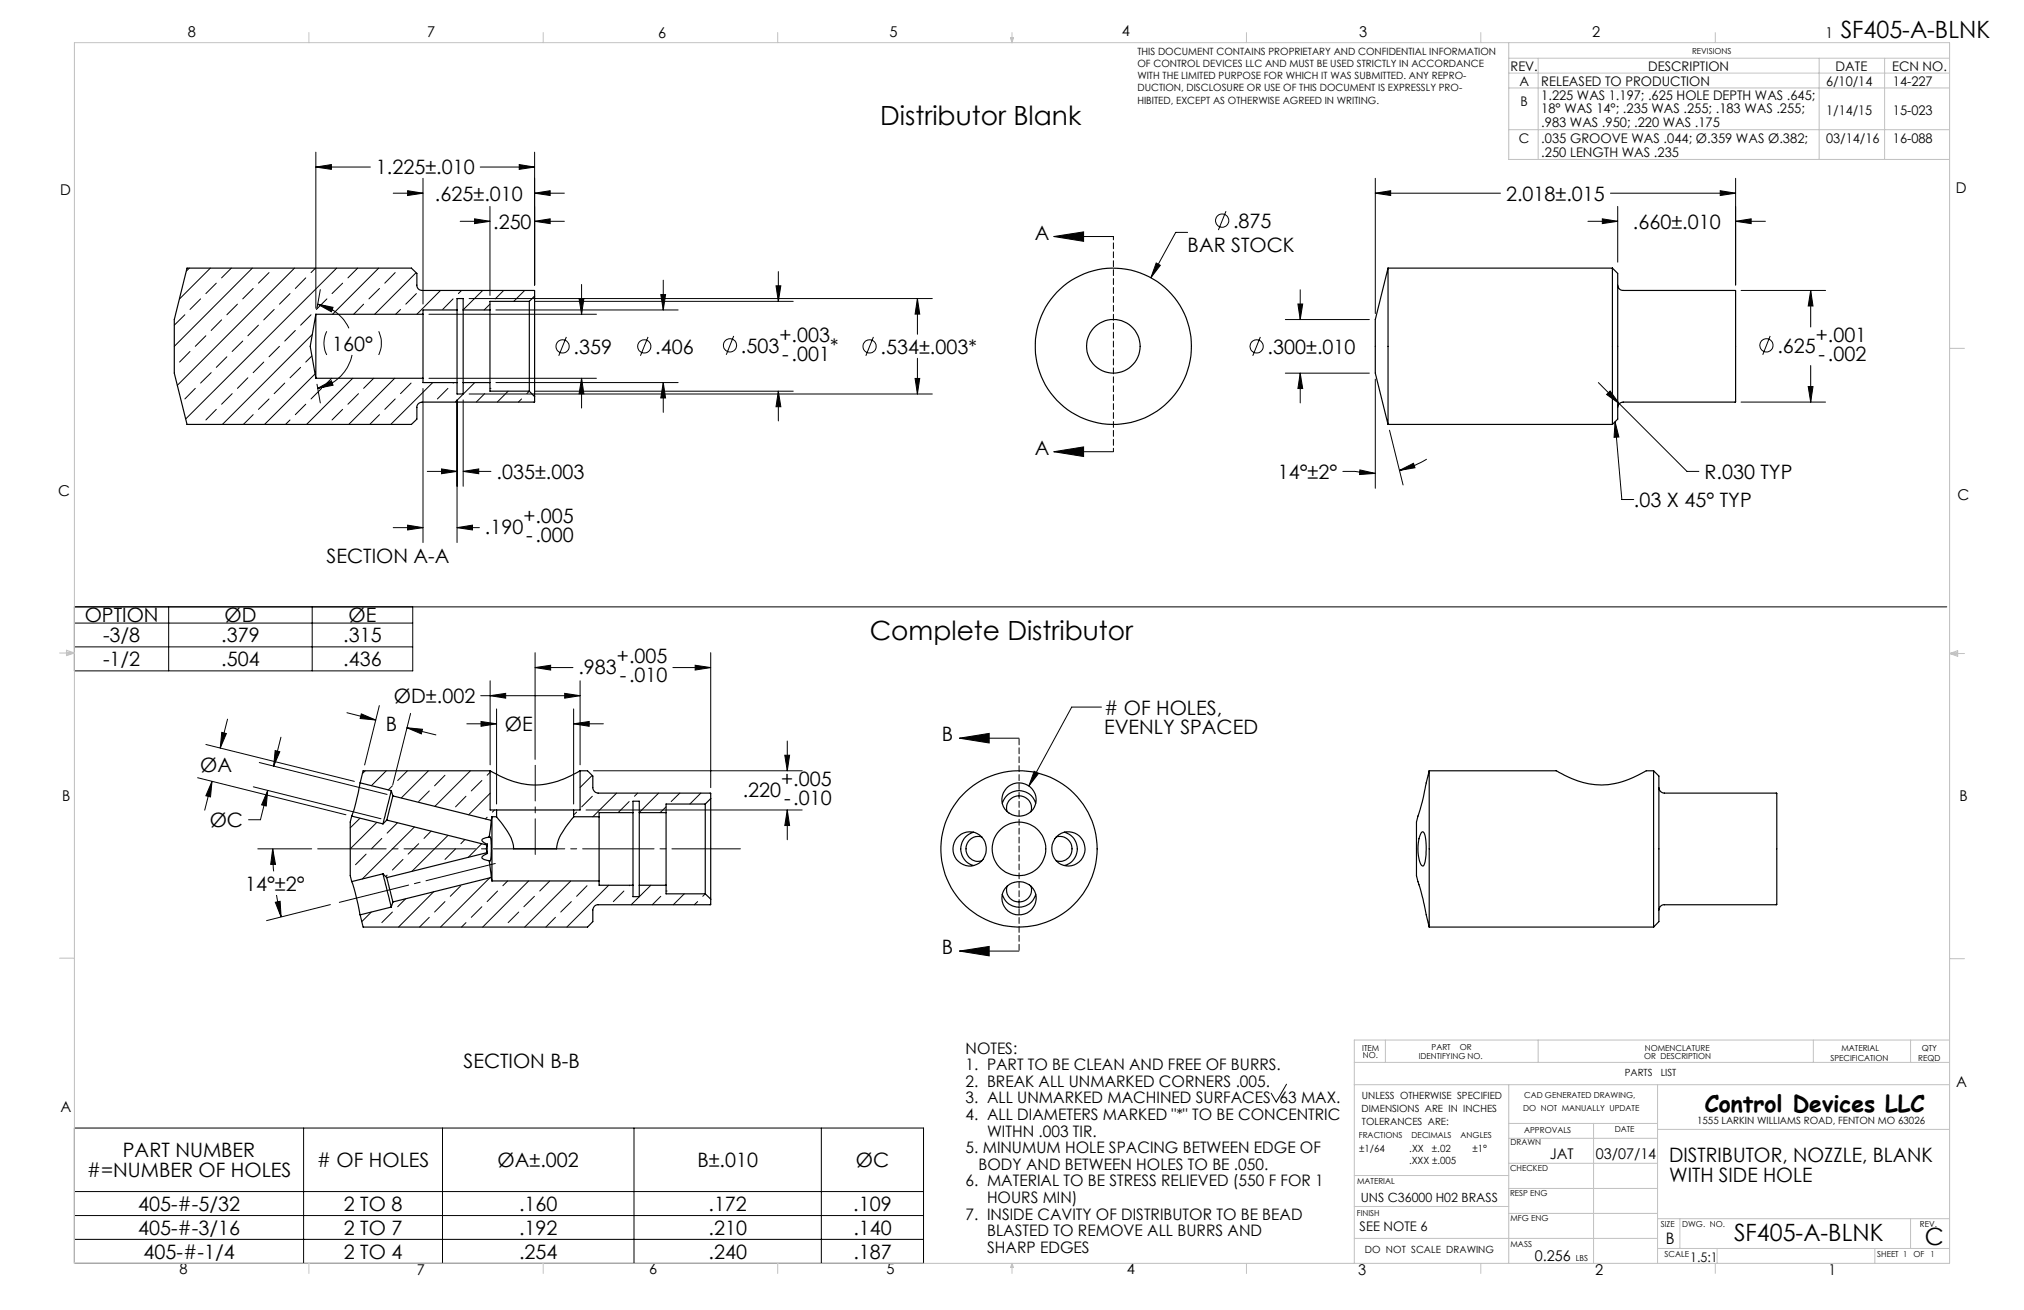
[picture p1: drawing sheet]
<svg xmlns="http://www.w3.org/2000/svg" width="432mm" height="279mm" viewBox="0 0 432 279" stroke-linecap="round" stroke-linejoin="round" font-family="sans-serif">
<g fill="none" stroke="#000" stroke-width=".21">
<path d="M67.4 35.6l3.3-.5v1zM67.4 32.5v33.3M67.4 35.6h11.6M90.2 38v26.8M102.4 35.6h11.7M110.8 35.1l3.3 .5-3.3 .5zM114.1 32.5v28.3M293.4 38v28.9M370.3 38v22.8M40.4 57.2l-.6 .6M44.9 57.2l-6.6 6.6M49.4 57.2l-2.1 2.1"/>
<path d="M53.8 57.2l-16.6 16.7M57.4 58.1l-2.3 2.3M62.8 57.2l-25 25M65.2 59.3l-2.2 2.2M67.3 57.2l-.9 .9M71.8 57.2l-32.2 32.2M76.3 57.2l-2.1 2.1M80.8 57.2l-9.9 9.8M83.9 41.2h6.3M84.3 58.1l-2.2 2.3M87 40.7l3.2 .5-3.2 .5zM88.8 58.2l-8.9 8.8"/>
<path d="M98.2 47.2h6.3M101.2 46.7l3.3 .5-3.3 .5zM104.5 44v19M114.1 41.2l3.3-.5v1zM114.1 47.2l3.3-.5v1zM114.1 41.2h6.3M114.1 47.2h6.3M141.5 59.8v6.3M166.1 57.9v6.4M224.8 50.4l6.4-.9v2zM224.8 50.4h12.7M246.7 56.1l.8 .5-2 2.6z"/>
<path d="M253.4 49.6h-2.6l-5.3 9.6M261.5 45l-1.6 4.1M293.4 41.2l3.3-.5v1zM293.4 41.2h26.7M338.8 47.2h6.3M341.8 46.7l3.3 .5-3.3 .5zM343.6 41.2h26.7M345.1 44v11.9M367 40.7l3.3 .5-3.3 .5zM370.3 47.2l3.3-.5v1zM370.3 47.2h6.3M39.4 67.1l-2.2 2.3"/>
<path d="M40.5 75l-2.2 2.2M42.8 63.7l-2.3 2.3M43.9 71.6l-2.2 2.3M45 79.5l-2.2 2.2M46.1 60.4l-2.2 2.2M47.3 68.2l-2.3 2.3M48.4 76.1l-2.3 2.3M50.7 64.9l-2.3 2.2M51.8 72.7l-2.3 2.3M54 61.5l-2.2 2.2M55.1 69.4l-2.2 2.2M56.3 77.2l-2.3 2.3"/>
<path d="M58.5 66l-2.2 2.2M59.6 73.9l-2.2 2.2M61.9 62.6l-2.3 2.3M63 70.5l-2.3 2.2M64.1 78.4l-2.2 2.2M66.4 67.1l-2.3 2.3M66.5 75.9l-1.3 1.3M66.6 71.3l-19.2 19.2M67.2 79.7l-10.8 10.8M67.8 64.9l3.2 .6-.3 1zM67.8 64.9a9 9 0 0 1 6.6 5.1M68.3 61.8l-.7 4"/>
<path d="M69.7 70.7l-.1 .3a5.5 5.5 0 0 0 .1 4.7M69.7 63.7l-2.2 2.3M73.1 60.4l-2.3 2.2M75.1 75.7a9.1 9.1 0 0 1-7.3 7.1M77.6 64.9l-2.1 2.1M80.8 70.7a5.9 5.9 0 0 1 0 5M81 61.5l-2.3 2.2M85.4 66l-1 1M88.8 62.6l-2.2 2.3M91.5 67h35.7M94 61.9l-5.1 5.1M96.7 63.7l-2.3 2.3"/>
<path d="M98.5 61.9l-.7 .7M100.1 63.7h98.8M103 61.9l-4.2 4.2M104.5 64.9l-1.2 1.2M105.8 66.1h38.9M107.5 61.9l-1.8 1.8M111.9 61.9l-2.3 2.4M114.2 64.3h55M120.8 71.9l-1.6 4M123.5 63.7h1.1l-.5 3.3zM124.1 60.7v6.3M138.3 71.9l-1.7 4"/>
<path d="M141 62.8h1l-.5 3.3zM156.5 71.6l-1.6 4.1M165.6 61h1l-.5 3.3zM186.3 71.9l-1.6 4M195.7 63.7l.5 3.3h-1zM195.7 63.7v7.6M195.7 76.4v7.6M268.9 71.9l-1.6 4M274.2 68.2h17.9M274.2 79.6h17.9M276.9 64.8h1l-.5 3.4zM277.4 79.6l.5 3.3h-1z"/>
<path d="M277.4 61.8v6.4M277.4 79.6v6.3M371.4 61.9h18.1M377.6 71.6l-1.5 4.1M386.3 61.9l.5 3.4h-1zM386.3 61.9v7.8M386.3 78v7.8M41.7 82.8l-2.3 2.3M46.1 87.3l-2.2 2.3M49.5 84l-2.2 2.2M52.9 80.6l-2.2 2.2M54 88.4l-2.1 2.1"/>
<path d="M57.4 85.1l-2.3 2.2M60.7 81.7l-2.2 2.3M61.9 89.6l-1 .9M65.2 86.2l-2.2 2.2M67.6 82l.7 3.9M67.8 82.8l2.9-1.6 .3 1zM68.6 82.8l-2.2 2.3M70.8 80.7l-1.1 1M73.1 87.3l-2.3 2.3M75.2 80.7l-9.8 9.8M76.5 84l-2.3 2.2M79.7 80.7l-2.1 2.1"/>
<path d="M81 88.4l-2.1 2.1M84.2 80.7l-9.8 9.8M84.3 85.1l-2.2 2.2M87.7 81.7l-2.3 2.3M90.2 82.9v32.8M91.5 80.7h35.7M92.3 81.6l-8.9 8.9M95.6 82.8l-2.3 2.3M96.8 81.6l-.1 .1M97.5 85.3v30.4M98.8 85.3v18.4M100.1 84h98.8"/>
<path d="M101.3 81.6l-4.2 4.2M103.4 84l-1.8 1.8M104.5 82.8h.1M105.8 81.6h38.9M108.4 83.4l-2.3 2.4M111.3 85.1l-.7 .7M112.9 83.4l-.5 .6M114.2 83.4h55M124.1 80.7l.5 3.3h-1.1zM124.1 80.7v6.3M141.5 81.6l.5 3.3h-1zM141.5 81.6v6.3"/>
<path d="M166.1 83.4l.5 3.3h-1zM166.1 83.4v6.4M195.2 80.7h1l-.5 3.3zM224.8 96.3l6.4-1v2.1zM224.8 96.3h12.7M293.4 80.9v23.2M296.4 91.8l2.9 11.6M304.4 97.9a19.5 19.5 0 0 1-5.8 2.4M341 81.6l4.5 4.5M342.8 84.1l.7-.7 2 2.7zM344.6 90l.8 3.2-1.1 .1zM344.6 90l1.4 16.5h2.5"/>
<path d="M345.5 86.1l14.4 14.4h2.5M371.4 85.8h18.1M385.8 82.4h1l-.5 3.4zM83.9 112.5h6.3M87 112l3.2 .5-3.2 .5zM91.2 100.5h6.3M94.2 100l3.3 .5-3.3 .5zM97.5 112.5l3.3-.5v1zM97.5 112.5h4.8M98.8 100.5l3.3-.5v1zM98.8 100.5h5.9M286.5 100.5h2.5l4.4 .5"/>
<path d="M290.1 100.2l3.3 .8-3.3 .2zM298.6 100.3l3-1.5 .3 1zM15.9 132.9h72.2M15.9 138h72.2M36 129.4v13.7M66.6 129.4v13.7M88.1 129.4v13.7h-72.2v-13.7h399.4M114.2 139.2v22.8M151.6 139.2v28.8M43.9 158.8l31.7 7.9M47.3 156.2l1 .3-1.3 3zM48.5 153.4l-1.5 6.1"/>
<path d="M59.9 157.2l-1.5 6.2M74 152l6.2 1.6M77.1 152.3l3.1 1.3-3.4-.4zM80.9 150.5l-3.1 12.7M86.8 155.2l3.3 .3-.2 1zM86.8 155.2l6.2 1.5M87.6 152.2l-3.8 15.2M99.6 154.4h6.3M102.6 148.4h21.2M102.6 153.9l3.3 .5-3.3 .5zM104.6 148.4l3.3-.5v1zM104.6 145.2v17.9"/>
<path d="M105.9 151.2v20.3M114.2 142.4l3.3-.5v1zM114.2 142.4h8M120.5 147.9l3.3 .5-3.3 .5zM122.4 154.4l3.3-.5v1zM122.4 151.2v20.3M122.4 154.4h6.3M123.8 145.2v17.9M143.5 142.4h8.1M148.3 141.9l3.3 .5-3.3 .5zM168 158v6.4M204.7 157.4l6.3-1v2.1z"/>
<path d="M204.7 157.4h12.7M235 150.8h-6.4l-9.1 16.8M42.2 165.9l31.6 7.9M45.2 166.7l-.3 3.3-1-.3zM45.2 166.7l-1.5 6.1M54 167.8l27.3 6.8M55.3 162.6l27.3 6.8M57.1 168.6l-.3 3.3-1-.2zM57.1 168.6l-1.5 6.2h-2.6M58.7 160.1l1 .2-1.3 3.1zM76.8 174.5l-2.1 2.1M77.9 164.4l-.6 .6"/>
<path d="M80.4 175.4l-5.7 5.6M81.5 178.8l-2.3 2.2M82.4 164.4l-3.2 3.2M83.7 167.6l-.9 .9M84.8 175.5l-2.2 2.2M86.9 164.4l-2.1 2.1M88.4 176.4l-11.1 11.1M89.3 180l-2.2 2.2M91.4 164.4l-5.8 5.8M91.6 168.7l-2.3 2.3M92 177.3l-1.5 1.5M94.9 165.3l-2.2 2.3"/>
<path d="M95.6 178.2l-7.7 7.6M99.2 179.1l-.9 .9M99.4 169.8l-2.2 2.3M100.4 164.4l-7.6 7.6M102.8 180l-2.9 2.9M102.8 166.5l-2.3 2.2M103.9 174.3l-.3 .4M104.6 169.2l-4.6 4.6M104.6 164.7l-.7 .6M105.5 172.8l-.4 .4M123 173.2l-.6 .6M125 172.8h46.1"/>
<path d="M126.3 165.4l-2.5 2.6M126.4 169.8l-2.3 2.3M126.6 164.4h44.5M131.6 169.2l-5.1 5M134.2 171l-2.2 2.2M136 169.2l-.6 .6M140.5 169.2l-4.1 4.1M142.1 172.1l-1.3 1.2M145 169.2l-1.8 1.8M149.5 169.2l-2.3 2.3M167.4 161.1h1.1l-.5 3.3zM168 172.8l.5 3.3h-1.1z"/>
<path d="M168 172.8v6.3M220.6 164.5l.9 .5-2 2.6zM55 181h11.5M58.2 181l.6 3.4h-1.1zM58.2 181l.2 4.8M58.7 192.4l1.1-.2 .2 3.4zM59 190.9l1 4.7M70.5 192.9l-13.6 3.5M78.1 182.2l-2.3 2.2M79.2 194.6l-2 2M82.6 186.7l-.3 .3M83.7 194.5l-2.2 2.3"/>
<path d="M86 183.3l-2.3 2.3M86.5 191.7l-1.7 1.7M91.6 195.7l-2.1 2M92.5 190.2l-7.5 7.5M94.9 192.3l-2.2 2.2M97.2 181l-2.3 2.3M98.3 188.9l-2.2 2.3M99.4 196.8l-.9 .9M102.8 193.4l-2.3 2.3M104.5 187.2l-10.5 10.5M106.2 190l-2.3 2.3M108.3 187.9l-1 1"/>
<path d="M110.7 194.5l-2.3 2.3M112.8 187.9l-9.8 9.8M114 191.2l-2.2 2.2M117.3 187.9l-2.2 2.1M118.5 195.7l-2 2M121.8 187.9l-9.9 9.8M121.9 192.3l-2.3 2.2M125.2 188.9l-2.2 2.3M129.9 188.8l-9 8.9M133.1 190l-2.3 2.3M134.3 188.8l-.1 .1M138.9 188.8l-4.2 4.2"/>
<path d="M141 191.2l-1.8 1.8M142.1 190h.1M146 190.6l-2.3 2.4M148.8 192.3l-.7 .7M150.5 190.6l-.6 .6M204.7 202.8l6.3-.9v2zM204.7 202.8h12.7M274.5 231.2l-2.2 3.9-1.1-1.9M15.9 240.6h181.1v28.9h-181.1zM15.9 254.1h181.1M15.9 259.3h181.1M64.8 240.6v28.9"/>
<path d="M94.4 240.6v28.9M135.3 240.6v28.9M175.2 240.6v28.9M15.9 264.3h181.1"/>
<circle cx="260.7" cy="47" r="1.42"/>
<circle cx="120" cy="73.9" r="1.4"/>
<circle cx="137.5" cy="73.9" r="1.4"/>
<circle cx="155.7" cy="73.6" r="1.42"/>
<circle cx="185.5" cy="73.9" r="1.41"/>
<circle cx="268.1" cy="73.9" r="1.4"/>
<circle cx="376.8" cy="73.6" r="1.41"/>
</g>
<path d="M237.5 50.4v45.9" fill="none" stroke="#000" stroke-width=".21" stroke-dasharray="1.3 .6" stroke-dashoffset=".6"/>
<path d="M217.4 157.4v45.4" fill="none" stroke="#000" stroke-width=".21" stroke-dasharray="1.3 .6" stroke-dashoffset="-.2"/>
<path d="M114.2 182.2v-19" fill="none" stroke="#000" stroke-width=".21" stroke-dasharray="15.2 1.3 1.3 1.3" stroke-dashoffset="7.6"/>
<path d="M67.8 181h90.2" fill="none" stroke="#000" stroke-width=".21" stroke-dasharray="15.2 1.3 1.3 1.3" stroke-dashoffset=".6"/>
<path d="M106.3 184l-34.6 8.6" fill="none" stroke="#000" stroke-width=".21" stroke-dasharray="15.2 1.3 1.3 1.3" stroke-dashoffset="-.7"/>
<g fill="none" stroke="#c0c0c0" stroke-width=".21">
<path d="M15.9 9.1h400v260.4h-400zM65.9 6.9v2.2M115.9 6.9v2.2M165.9 6.9v2.2M215.6 8h.6l-.3 1.1zM215.7 8l.2 1.1M215.9 6.9v2.2M216 8l-.1 1.1M265.9 6.9v2.2M315.9 6.9v2.2M321.9 9.1v24.9h94M321.9 15.6h94"/>
<path d="M321.9 18.8h94M321.9 12.4h94M328.2 12.4v21.6M365.9 6.9v2.2M388.1 12.4v21.6M402.1 12.4v21.6M321.9 27.7h94M415.9 74.3h3.2M12.7 139.3h3.2M14.2 139.1l1.7 .2M14.2 138.7l1.7 .6-1.7 .5zM15.9 139.3l-1.7 .3"/>
<path d="M415.9 139.4h3.2M415.9 139.4l1.8-.6v1.2zM415.9 139.4l1.8 .3M417.7 139.2l-1.8 .2M12.7 204.4h3.2M415.9 204.5h3.2M288.9 231.4h127M288.9 226.6h127M295.6 221.8v4.8M321.9 231.4v38.1M321.9 239.6h31.7M328.2 221.8v4.8"/>
<path d="M340 239.6v29.9M353.6 231.4v38.1M386.9 221.8v4.8M407.6 221.8v4.8M415.9 221.8h-127v47.7M288.9 257.3h33M288.9 250.7h33M321.9 258.8h31.7M321.9 253.5h31.7M321.9 248.1h31.7M321.9 242.8h31.7M353.6 259.9h62.3"/>
<path d="M353.6 240.9h62.3M358.4 259.9v6.4M407.6 259.9v6.4M65.9 269.5v2.1M115.9 269.5v2.1M165.9 269.5v2.1M215.9 269.5v2.1M215.9 269.5l.3 .8h-.6zM265.9 269.5v2.1M288.9 264.1h64.7M315.9 269.5v2.1M353.6 266.3h62.3"/>
<path d="M365.9 269.5v2.1M366.3 266.3v3.2M400 266.3v3.2"/>
</g>
<g fill="#000">
<path d="M220.6 164.5l.9 .5-2 2.6z"/>
<path d="M224.8 50.4l6.4-.9v2zM224.8 96.3l6.4-1v2.1zM204.7 157.4l6.3-1v2.1zM204.7 202.8l6.3-.9v2z"/>
<path d="M246.7 56.1l-1.2 3.1 2-2.6zM293.4 41.2l3.3-.5v1zM367 40.7l3.3 .5-3.3 .5zM386.3 61.9l.5 3.4h-1zM385.8 82.4h1l-.5 3.4zM341.8 46.7l3.3 .5-3.3 .5zM370.3 47.2l3.3-.5v1zM276.9 64.8h1l-.5 3.4zM277.4 79.6l.5 3.3h-1zM290.1 100.2l3.3 .8-3.3 .2zM298.6 100.3l3-1.5 .3 1zM344.6 90l.8 3.2-1.1 .1zM342.8 84.1l2.7 2-2-2.7zM67.4 35.6l3.3-.5v1zM110.8 35.1l3.3 .5-3.3 .5zM87 112l3.2 .5-3.2 .5zM97.5 112.5l3.3-.5v1zM94.2 100l3.3 .5-3.3 .5zM98.8 100.5l3.3-.5v1zM123.5 63.7h1.1l-.5 3.3zM124.1 80.7l.5 3.3h-1.1zM165.6 61h1l-.5 3.3zM166.1 83.4l.5 3.3h-1zM195.7 63.7l.5 3.3h-1zM195.2 80.7h1l-.5 3.3zM87 40.7l3.2 .5-3.2 .5zM114.1 41.2l3.3-.5v1zM67.8 82.8l2.9-1.6 .3 1zM67.8 64.9l3.2 .6-.3 1zM141 62.8h1l-.5 3.3zM141.5 81.6l.5 3.3h-1zM101.2 46.7l3.3 .5-3.3 .5zM114.1 47.2l3.3-.5v1zM86.8 155.2l3.3 .3-.2 1zM77.1 152.3l3.1 1.3-3.4-.4zM167.4 161.1h1.1l-.5 3.3zM168 172.8l.5 3.3h-1.1zM114.2 142.4l3.3-.5v1zM148.3 141.9l3.3 .5-3.3 .5zM58.7 160.1l1 .2-1.3 3.1zM57.1 168.6l-.3 3.3-1-.2zM47.3 156.2l1 .3-1.3 3zM45.2 166.7l-.3 3.3-1-.3zM104.6 148.4l3.3-.5v1zM120.5 147.9l3.3 .5-3.3 .5zM102.6 153.9l3.3 .5-3.3 .5zM122.4 154.4l3.3-.5v1z"/>
<path d="M58.2 181l.6 3.4h-1.1zM58.7 192.4l1.1-.2 .2 3.4z"/>
</g>
<g fill="none" stroke="#000" stroke-width=".25">
<path d="M296.1 57.2v33.3M296.1 57.2l-2.7 11v11.4l2.7 10.9M296.1 57.2h47.9M344 57.2v33.3M344 57.2l1.1 1.1v31.1l-1.1 1.1M67.4 67v13.7M67.4 67h22.8M67.4 67l-1.2 6.9 1.2 6.8M90.2 67v13.7M97.5 66.1v15.5M97.5 66.1h-7.3v.9M97.5 66.1v-2.4h1.3v2.4"/>
<path d="M98.8 66.1v15.5M98.8 66.1h5.7M104.5 66.1v15.5M112.9 64.3v19.1M112.9 64.3h-8.4v1.8M114.1 63.1l-.1-1.2h-23.9a1.09 1.09 0 0 1-1.2-1.1v-2.5l-1.1-1.1h-47.9l-2.7 11v11.4l2.7 10.9h47.9l1.1-1.1v-2.5a1.14 1.14 0 0 1 1.2-1.1h23.9l.1-1.2M114.1 63.1v21.5M114.1 63.1l-1.2 1.2M345.1 60.8a1.14 1.14 0 0 0 1.2 1.1l24 .1-.1 23.8h-23.9a1.21 1.21 0 0 0-1.2 1.1M67.4 80.7h22.8M90.2 80.7v.9h7.3M97.5 81.6v2.4h1.3v-2.4"/>
<path d="M98.8 81.6h5.7M104.5 81.6v1.8h8.4M112.9 83.4l1.2 1.2M296.1 90.5h47.9M75 174.1l-.3 1.2v11.5l.3 1.2M75 174.1l6.7 1.6M76.8 167l-1.1 5-.7 2.1M76.8 167l6.7 1.6M82.5 174.9l21.4 5.3M82.5 174.9l-.8 .8M83.5 168.6l-1.8 7.1M83.5 168.6l.3 1.2"/>
<path d="M83.8 169.8l-1.3 5.1M83.8 169.8l21 5.2M104.4 178.5l.1-.1a11.2 11.2 0 0 1 0 5.3l-.1-.1M104.4 178.5l-1.3 .4-.3 .3 .5 .6 .7 .3M104.6 164.4a18.9 18.9 0 0 0 11.3 2.9 22.9 22.9 0 0 0 7.9-2.9M104.6 164.4h-27.1l-.7 2.6M104.6 164.4v8.4h1.3M104.8 175l-.4 3.5M105 174.2v13.7M105 174.2h.9M105 174.2l-.2 .8M105.9 174.2l.5 .6a14.8 14.8 0 0 1 3.1 5.5l.1 .7h9.1l.1-.4a11.7 11.7 0 0 1 3.1-5.8l.5-.6"/>
<path d="M105.9 172.8h16.5M105.9 172.8v1.4M122.4 174.2h5.4M122.4 172.8v1.4M123.8 164.4h1.5l1.2 1.1v2.5a1.21 1.21 0 0 0 1.1 1.2h24v1.1M123.8 164.4v8.4h-1.4M127.8 174.2v13.7M135 173.3v15.5M135 173.3v-2.4h1.4v2.4M135 173.3h-7.2v.9M136.4 173.3v15.5M136.4 173.3h5.7"/>
<path d="M142.1 173.3v15.5M150.5 171.5v19.1M150.5 171.5h-8.4v1.8M151.6 170.3v21.5M151.6 170.3l-1.1 1.2M207.7 177.5a3.7 3.7 0 0 0-2.7 3.5 3.7 3.7 0 0 0 2.7 3.6M209.5 178.5a2.65 2.65 0 0 0-3.4 2.5 2.65 2.65 0 0 0 3.4 2.6M213.9 171.4a3.7 3.7 0 0 1 3.5-2.8 3.7 3.7 0 0 1 3.5 2.8M214.9 173.1a2.63 2.63 0 0 1 2.5-3.3 2.63 2.63 0 0 1 2.5 3.3M225.3 178.5a2.65 2.65 0 0 1 3.4 2.5 2.65 2.65 0 0 1-3.4 2.6M227.1 177.5a3.7 3.7 0 0 1 2.7 3.5 3.7 3.7 0 0 1-2.7 3.6M303.3 177.5l.3-.1a6.9 6.9 0 0 1 .6 4.4 4.1 4.1 0 0 1-.6 2.9h-.2a6.7 6.7 0 0 1-.8-5.1l.3-1.2z"/>
<path d="M304.9 164.4v33.3M304.9 164.4h27.1l.4 .2a16.4 16.4 0 0 0 17.8 .3l1-.5h1.6M304.9 164.4l-1.5 6.6-1.2 4.3v11.5l1.4 5 1.3 5.9M352.8 164.4v33.3M352.8 164.4l1.1 1.1v31.1l-1.1 1.1M353.9 168a1.21 1.21 0 0 0 1.2 1.2h24l-.1 23.8h-23.9a1.14 1.14 0 0 0-1.2 1.1M75 188l.8 2.5 1 4.6M81.7 186.4l1.8 7.1M81.7 186.4l-6.7 1.6M81.7 186.4l.8 .8M82.5 187.2l1.3 5.2M83.5 193.5l-6.7 1.6"/>
<path d="M83.8 192.4l-.3 1.1M103.9 181.9l.1 .1M103.9 181.9l-21.4 5.3M103.9 180.2l-.1 .8 .1 .9M104 182l-.7 .4a.5 .5 0 0 0-.5 .4 .5 .5 0 0 0 .5 .5l1.1 .3M104 180.1l-.1 .1M104 180.1v1.9M104.4 183.6l.4 3.5M104.8 187.1l-21 5.3M104.8 187.1l.2 .8M105 187.9h22.8M127.8 187.9v.9h7.2"/>
<path d="M135 188.8v2.4h1.4v-2.4M136.4 188.8h5.7M142.1 188.8v1.8h8.4M150.5 190.6l1.1 1.2M151.6 191.8v1.2h-24a1.14 1.14 0 0 0-1.1 1.1v2.5l-1.2 1.1h-47.8l-.7-2.6M213.8 190.7a3.7 3.7 0 0 0 3.6 2.8 3.7 3.7 0 0 0 3.5-2.8M214.9 189a2.63 2.63 0 0 0 2.5 3.4 2.63 2.63 0 0 0 2.5-3.4M304.9 197.7h47.9"/>
<circle cx="237.5" cy="73.9" r="16.7"/>
<circle cx="237.5" cy="73.9" r="5.7"/>
<circle cx="217.4" cy="170.5" r="3.6"/>
<circle cx="206.9" cy="181" r="3.6"/>
<circle cx="217.4" cy="191.6" r="3.6"/>
<circle cx="217.4" cy="181.1" r="5.7"/>
<circle cx="217.4" cy="181.1" r="16.7"/>
<circle cx="227.9" cy="181.1" r="3.6"/>
</g>
<g font-size="5.6">
<text x="187.8" y="26.7">Distributor Blank</text>
<text x="185.5" y="136.4">Complete Distributor</text>
</g>
<g font-size="5.1">
<text x="392.7" y="8">SF405-A-BLNK</text>
<text x="369.9" y="264.7">SF405-A-BLNK</text>
<text x="410.6" y="265.5">C</text>
</g>
<text font-size="4.9" x="363.7" y="237.1">Control Devices LLC</text>
<g font-size="4.2">
<text x="80.2" y="37.2">1.225±.010</text>
<text x="92.8" y="42.8">.625±.010</text>
<text x="321.3" y="42.8">2.018±.015</text>
<text x="105.2" y="48.8">.250</text>
<text x="220.8" y="51.1">A</text>
<text x="253.4" y="53.7">BAR STOCK</text>
<text x="263.1" y="48.6">.875</text>
<text x="348.4" y="48.8">.660±.010</text>
<text x="70.9" y="74.8">160°</text>
<text x="122.4" y="75.4">.359</text>
<text x="139.8" y="75.4">.406</text>
<text x="158.1" y="75.2">.503</text>
<text x="166.3" y="72.9">+.003</text>
<text x="166.9" y="77">-.001</text>
<text x="177.1" y="75.2">*</text>
<text x="187.9" y="75.4">.534±.003*</text>
<text x="270.4" y="75.4">.300±.010</text>
<text x="379.2" y="75.2">.625</text>
<text x="387.4" y="72.9">+.001</text>
<text x="388" y="77">-.002</text>
<text x="220.8" y="97">A</text>
<text x="105.9" y="102.1">.035±.003</text>
<text x="272.6" y="102.1">14°±2°</text>
<text x="363.6" y="102.1">R.030 TYP</text>
<text x="103.4" y="113.9">.190</text>
<text x="111.7" y="111.6">+.005</text>
<text x="348.6" y="108.1">.03 X 45° TYP</text>
<text x="112.2" y="115.7">-.000</text>
<text x="69.7" y="120.1">SECTION A-A</text>
<text x="18.1" y="132.7">OPTION</text>
<text x="22" y="137">-3/8</text>
<text x="47.2" y="137">.379</text>
<text x="47.9" y="132.7">ØD</text>
<text x="73.2" y="137">.315</text>
<text x="74.4" y="132.7">ØE</text>
<text x="22" y="142.1">-1/2</text>
<text x="47.2" y="142.1">.504</text>
<text x="73.2" y="142.1">.436</text>
<text x="123.4" y="143.7">.983</text>
<text x="131.6" y="141.4">+.005</text>
<text x="84.1" y="150">ØD±.002</text>
<text x="132.2" y="145.6">-.010</text>
<text x="82.3" y="156">B</text>
<text x="107.7" y="156">ØE</text>
<text x="235.5" y="152.4"># OF HOLES,</text>
<text x="200.9" y="158.1">B</text>
<text x="235.5" y="156.6">EVENLY SPACED</text>
<text x="42.7" y="164.7">ØA</text>
<text x="166.7" y="167.6">+.005</text>
<text x="158.5" y="169.9">.220</text>
<text x="167.3" y="171.7">-.010</text>
<text x="44.7" y="176.4">ØC</text>
<text x="52.3" y="189.9">14°±2°</text>
<text x="200.9" y="203.5">B</text>
<text x="98.9" y="227.9">SECTION B-B</text>
<text x="18.5" y="250.9">#=NUMBER OF HOLES</text>
<text x="26.2" y="246.8">PART NUMBER</text>
<text x="67.6" y="248.9"># OF HOLES</text>
<text x="106.2" y="248.9">ØA±.002</text>
<text x="148.8" y="248.9">B±.010</text>
<text x="182.6" y="248.9">ØC</text>
<text x="356.1" y="247.8">DISTRIBUTOR, NOZZLE, BLANK</text>
<text x="356.1" y="252">WITH SIDE HOLE</text>
<text x="29.5" y="258.2">405-#-5/32</text>
<text x="29.5" y="263.3">405-#-3/16</text>
<text x="73.3" y="258.2">2 TO 8</text>
<text x="73.3" y="263.3">2 TO 7</text>
<text x="110.7" y="258.2">.160</text>
<text x="110.7" y="263.3">.192</text>
<text x="151.2" y="258.2">.172</text>
<text x="151.2" y="263.3">.210</text>
<text x="182" y="258.2">.109</text>
<text x="182.1" y="263.3">.140</text>
<text x="30.6" y="268.4">405-#-1/4</text>
<text x="73.3" y="268.4">2 TO 4</text>
<text x="110.7" y="268.4">.254</text>
<text x="151.2" y="268.4">.240</text>
<text x="182.1" y="268.4">.187</text>
</g>
<g font-size="3.4">
<text x="206" y="224.7">NOTES:</text>
<text x="206" y="228.3">1. PART TO BE CLEAN AND FREE OF BURRS.</text>
<text x="206" y="231.8">2. BREAK ALL UNMARKED CORNERS .005.</text>
<text x="206" y="235.3">3. ALL UNMARKED MACHINED SURFACES 63 MAX.</text>
<text x="206" y="238.9">4. ALL DIAMETERS MARKED &quot;*&quot; TO BE CONCENTRIC</text>
<text x="206" y="246">5. MINUMUM HOLE SPACING BETWEEN EDGE OF</text>
<text x="210.6" y="242.4">WITHN .003 TIR.</text>
<text x="208.7" y="249.5">BODY AND BETWEEN HOLES TO BE .050.</text>
<text x="206" y="253">6. MATERIAL TO BE STRESS RELIEVED (550 F FOR 1</text>
<text x="210.6" y="256.6">HOURS MIN)</text>
<text x="206" y="260.1">7. INSIDE CAVITY OF DISTRIBUTOR TO BE BEAD</text>
<text x="210.6" y="263.7">BLASTED TO REMOVE ALL BURRS AND</text>
<text x="210.6" y="267.2">SHARP EDGES</text>
<text x="355.4" y="265.2">B</text>
</g>
<g font-size="3.2">
<text x="40" y="7.9">8</text>
<text x="91.1" y="7.9">7</text>
<text x="140.4" y="8.1">6</text>
<text x="189.8" y="7.9">5</text>
<text x="239.3" y="7.6">4</text>
<text x="289.9" y="7.9">3</text>
<text x="339.7" y="7.9">2</text>
<text x="389.5" y="8.1">1</text>
<text x="12.8" y="41.6">D</text>
<text x="417.3" y="41.1">D</text>
<text x="12.4" y="105.7">C</text>
<text x="417.6" y="106.5">C</text>
<text x="13.3" y="170.9">B</text>
<text x="418.1" y="170.8">B</text>
<text x="417.3" y="231.9">A</text>
<text x="12.9" y="237.2">A</text>
<text x="38.3" y="271.8">8</text>
<text x="88.9" y="272">7</text>
<text x="138.5" y="271.8">6</text>
<text x="189.1" y="271.8">5</text>
<text x="240.4" y="271.8">4</text>
<text x="289.7" y="272">3</text>
<text x="340.3" y="272">2</text>
<text x="390.1" y="272">1</text>
</g>
<g font-size="3.1">
<text x="330.6" y="247.1">JAT</text>
<text x="340.5" y="247.1">03/07/14</text>
<text x="327.5" y="269">0.256</text>
</g>
<g font-size="2.8">
<text x="322.3" y="15.2">REV.</text>
<text x="351.6" y="15.2">DESCRIPTION</text>
<text x="391.6" y="15.2">DATE</text>
<text x="403.7" y="15.2">ECN NO.</text>
<text x="324.1" y="18.4">A</text>
<text x="324.4" y="22.6">B</text>
<text x="328.8" y="18.4">RELEASED TO PRODUCTION</text>
<text x="328.8" y="21.4">1.225 WAS 1.197; .625 HOLE DEPTH WAS .645;</text>
<text x="389.6" y="18.4">6/10/14</text>
<text x="403.8" y="18.4">14-227</text>
<text x="328.8" y="24.2">18° WAS 14°; .235 WAS .255; .183 WAS .255;</text>
<text x="328.8" y="27">.983 WAS .950; .220 WAS .175</text>
<text x="389.6" y="24.4">1/14/15</text>
<text x="403.8" y="24.4">15-023</text>
<text x="324" y="30.6">C</text>
<text x="328.8" y="30.6">.035 GROOVE WAS .044; Ø.359 WAS Ø.382;</text>
<text x="328.8" y="33.4">.250 LENGTH WAS .235</text>
<text x="389.6" y="30.6">03/14/16</text>
<text x="403.8" y="30.6">16-088</text>
<text x="290.1" y="262.6">SEE NOTE 6</text>
<text x="360.6" y="269.1">1.5:1</text>
</g>
<text font-size="2.7" x="290.3" y="256.3">UNS C36000 H02 BRASS</text>
<g font-size="2.1">
<text x="242.7" y="11.7">THIS DOCUMENT CONTAINS PROPRIETARY AND CONFIDENTIAL INFORMATION</text>
<text x="242.7" y="14.3">OF CONTROL DEVICES LLC AND MUST BE USED STRICTLY IN ACCORDANCE</text>
<text x="242.7" y="16.9">WITH THE LIMITED PURPOSE FOR WHICH IT WAS SUBMITTED. ANY REPRO-</text>
<text x="242.7" y="19.5">DUCTION, DISCLOSURE OR USE OF THIS DOCUMENT IS EXPRESSLY PRO-</text>
<text x="242.7" y="22.1">HIBITED, EXCEPT AS OTHERWISE AGREED IN WRITING.</text>
<text x="346.6" y="229.4">PARTS</text>
<text x="354.3" y="229.4">LIST</text>
<text x="290.5" y="237.1">DIMENSIONS ARE IN INCHES</text>
<text x="290.6" y="234.5">UNLESS OTHERWISE SPECIFIED</text>
<text x="290.6" y="239.9">TOLERANCES ARE:</text>
<text x="362.1" y="239.8">1555 LARKIN WILLIAMS ROAD, FENTON MO 63026</text>
<text x="290" y="245.7">±1/64</text>
<text x="300.7" y="245.7">.XX</text>
<text x="305.5" y="245.7">±.02</text>
<text x="314.1" y="245.7">±1°</text>
<text x="300.6" y="248.2">.XXX ±.005</text>
<text x="291.2" y="267.1">DO NOT SCALE DRAWING</text>
</g>
<g font-size="1.8">
<text x="361" y="11.5">REVISIONS</text>
<text x="290.6" y="224.1">ITEM</text>
<text x="290.8" y="225.7">NO.</text>
<text x="302.7" y="225.9">IDENTIFYING NO.</text>
<text x="305.4" y="223.9">PART</text>
<text x="311.4" y="223.9">OR</text>
<text x="350.8" y="226">OR DESCRIPTION</text>
<text x="350.9" y="224.1">NOMENCLATURE</text>
<text x="390.5" y="226.3">SPECIFICATION</text>
<text x="392.9" y="224.2">MATERIAL</text>
<text x="409.2" y="226.2">REQD</text>
<text x="410" y="224.1">QTY</text>
<text x="325" y="236.9">DO NOT MANUALLY UPDATE</text>
<text x="325.2" y="234.1">CAD GENERATED DRAWING,</text>
<text x="289.9" y="242.7">FRACTIONS</text>
<text x="301.2" y="242.7">DECIMALS</text>
<text x="311.6" y="242.7">ANGLES</text>
<text x="322.2" y="244.3">DRAWN</text>
<text x="325.2" y="241.6">APPROVALS</text>
<text x="344.5" y="241.4">DATE</text>
<text x="322.1" y="249.8">CHECKED</text>
<text x="289.5" y="252.6">MATERIAL</text>
<text x="322.1" y="255.1">RESP ENG</text>
<text x="289.5" y="259.3">FINISH</text>
<text x="322.2" y="260.5">MFG ENG</text>
<text x="354.3" y="261.8">SIZE</text>
<text x="358.9" y="261.7">DWG. NO.</text>
<text x="409.6" y="261.8">REV.</text>
<text x="322.2" y="266">MASS</text>
<text x="336.2" y="269">LBS</text>
<text x="355.1" y="268.2">SCALE</text>
<text x="400.5" y="268.1">SHEET 1</text>
<text x="408.2" y="268.1">OF</text>
<text x="411.8" y="268.1">1</text>
</g>
</svg>
